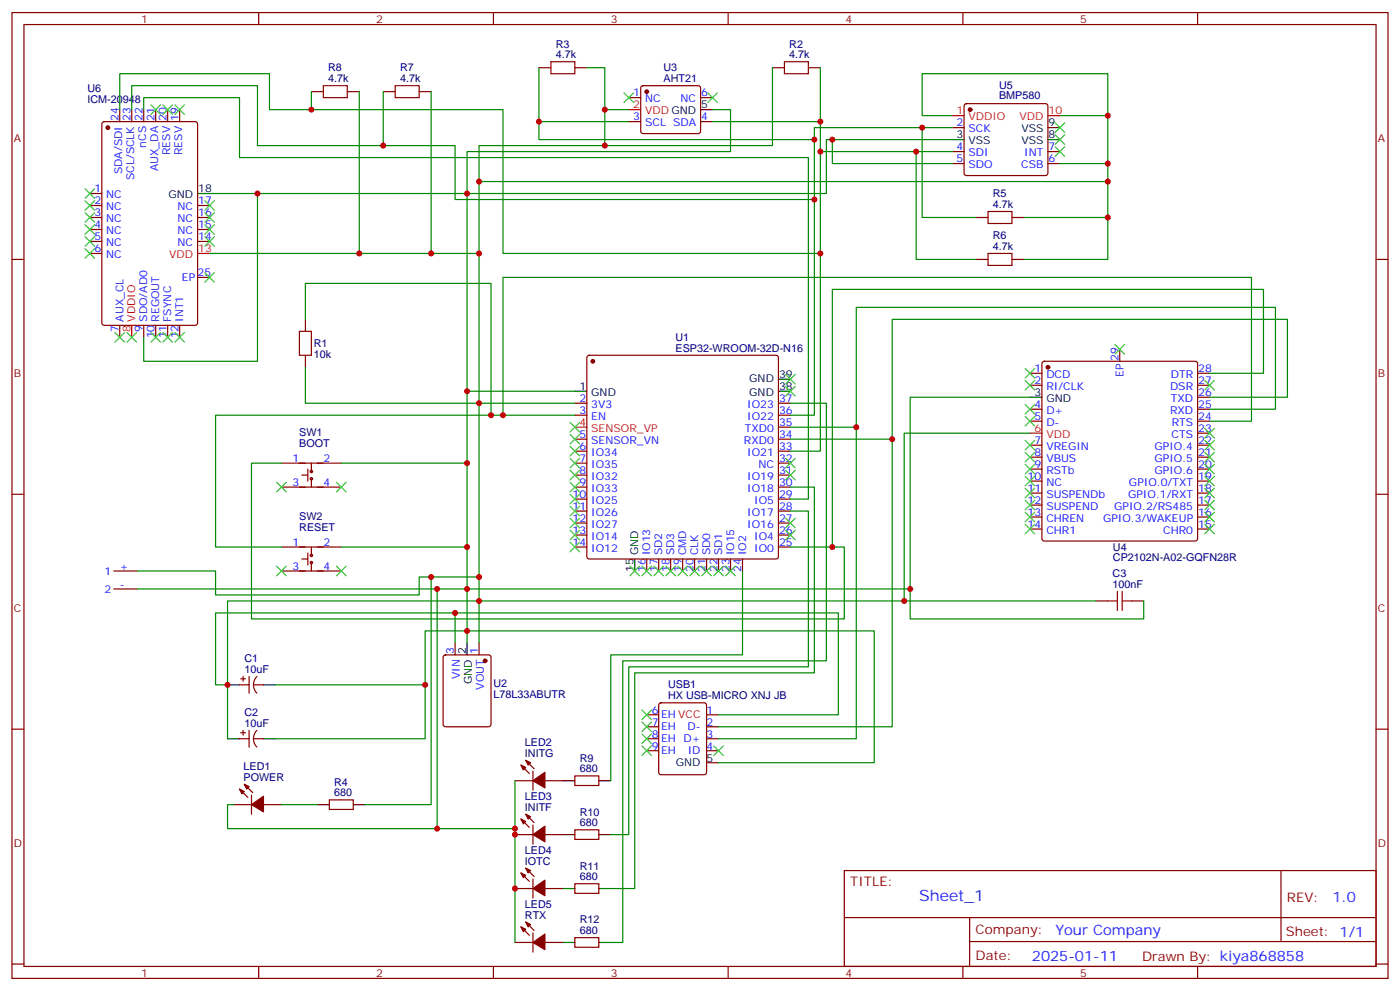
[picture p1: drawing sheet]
<svg xmlns="http://www.w3.org/2000/svg" width="412mm" height="292mm" viewBox="0 0 412 292" stroke-linecap="round" stroke-linejoin="round" font-family="sans-serif">
<g fill="none" stroke="#870000" stroke-width=".35">
<path d="M3.5 3.7h405.4v284.3h-405.4zM7.1 7.2h398.2v277.3h-398.2zM76.2 3.7v3.5M145.3 3.7v3.5M158.7 19.9h3.6M169.3 19.9h3.6M214.5 3.7v3.5M227.5 19.9h3.6M238.1 19.9h3.6M283.6 3.7v3.5M352.8 3.7v3.5M30.2 36l.5-.2h26.8l.7 .4v58.9l-.5 .6-27 .1-.7-.5v-58.8z"/>
<path d="M35.3 32.3v3.5M38.8 32.3v3.5M42.3 32.3v3.5M45.9 32.3v3.5M49.4 32.3v3.5M52.9 32.3v3.5M91.7 27h3.5M102.3 27h3.5M112.9 27h3.5M123.5 27h3.5M185.2 28.8h3.5M185.2 35.8h3.5"/>
<path d="M189 25.4l.4-.2h16.3l.5 .2 .2 .5v12.7l-.3 .5-.4 .2h-16.3l-.5-.2-.2-.5v-12.7zM206.4 28.8h3.5M206.4 35.8h3.5M280.5 37.6h3.5M284.2 30.7l.5-.2h23.3l.5 .2 .2 .5v19.8l-.3 .5-.4 .2h-23.3l-.5-.3-.2-.4v-19.8zM26.5 57h3.5M280.5 44.6h3.5M280.5 48.2h3.5M308.7 44.6h3.5M308.7 48.2h3.5M3.5 76.4h3.6M26.5 64h3.5"/>
<path d="M26.5 60.5h3.5M26.5 67.6h3.5M26.5 71.1h3.5M26.5 74.6h3.5M58.2 64h3.5M58.2 60.5h3.5M58.2 67.6h3.5M58.2 71.1h3.5M287.5 76.4h3.5M287.5 64h3.5M298.1 76.4h3.5M298.1 64h3.5"/>
<path d="M405.3 76.4h3.6M35.3 95.8v3.5M42.3 95.8v3.5M45.9 95.8v3.5M49.4 95.8v3.5M52.9 95.8v3.5M58.2 81.7h3.5M90 94v3.5M90 104.6v3.5M169.3 118.7h3.6M173.1 104.8l.5-.2h55l.5 .2 .2 .5v58.6l-.2 .5-.5 .2h-55l-.5-.3-.2-.4v-58.6zM229.3 118.7h3.5"/>
<path d="M303.4 109.9h3.5M303.4 113.4h3.5M307.2 106.6l.4-.2h44.5l.5 .2 .2 .5v51.5l-.3 .5-.4 .2h-44.5l-.5-.3-.2-.4v-51.5zM329.8 102.8v3.6M352.8 109.9h3.5M352.8 113.4h3.5M352.8 116.9h3.5M82.9 136.3h17.6M88.9 139.9h1.8M90.7 138.1v3.5M91.7 136.3v2.5M169.3 122.2h3.6"/>
<path d="M169.3 129.3h3.6M169.3 132.8h3.6M169.3 136.3h3.6M169.3 139.9h3.6M229.3 122.2h3.5M229.3 125.8h3.5M229.3 129.3h3.5M229.3 132.8h3.5M229.3 136.3h3.5M229.3 139.9h3.5M303.4 120.5h3.5M303.4 124h3.5"/>
<path d="M303.4 131.1h3.5M303.4 134.6h3.5M303.4 138.1h3.5M352.8 120.5h3.5M352.8 124h3.5M352.8 131.1h3.5M352.8 134.6h3.5M352.8 138.1h3.5M352.8 127.5h3.5M3.5 145.5h3.6M82.9 143.4h17.6M91.7 140.9v2.5"/>
<path d="M169.3 143.4h3.6M169.3 146.9h3.6M169.3 150.5h3.6M169.3 154h3.6M169.3 157.5h3.6M229.3 143.4h3.5M229.3 146.9h3.5M229.3 150.5h3.5M229.3 154h3.5M229.3 157.5h3.5M303.4 141.6h3.5M303.4 145.2h3.5"/>
<path d="M303.4 148.7h3.5M303.4 152.2h3.5M303.4 155.8h3.5M352.8 141.6h3.5M352.8 145.2h3.5M352.8 148.7h3.5M352.8 152.2h3.5M352.8 155.8h3.5M405.3 145.5h3.6M33.5 168.1h7.1M33.5 173.4h7.1M82.9 161h17.6"/>
<path d="M82.9 168.1h17.6M88.9 164.6h1.8M90.7 162.8v3.5M91.7 161v2.5M91.7 165.6v2.5M169.3 161h3.6M190.5 164.6v3.5M194 164.6v3.5M197.6 164.6v3.5M201.1 164.6v3.5M204.6 164.6v3.5M208.1 164.6v3.5"/>
<path d="M211.7 164.6v3.5M215.2 164.6v3.5M218.7 164.6v3.5M229.3 161h3.5M322.8 176.9h3.5M333.4 176.9h3.5M70.9 199.8h1.4M71.6 199.1v1.5M73.4 199.1v5M75.7 199.1a3.5 3.5 0 0 0-.1 4.9M130.8 193l.4-.2h12.7l.7 .4v20.1l-.4 .6-13 .1-.6-.5-.1-20zM134.1 189.3v3.5"/>
<path d="M141.1 189.3v3.5M3.5 214.7h3.6M70.6 217.5h2.8M70.6 201.6h2.8M70.9 215.7h1.4M71.6 215v1.4M73.4 215v5M74.8 217.5h2.8M74.8 201.6h2.8M75.7 215a3.5 3.5 0 0 0-.1 4.9M190.5 217.5h3.5M190.5 214h3.5"/>
<path d="M190.5 210.4h3.5M194.3 207.1l.4-.2h12.7l.7 .4v20.1l-.4 .6-13 .1-.6-.5-.1-20zM208.1 217.5h3.6M208.1 214h3.6M208.1 210.4h3.6M405.3 214.7h3.6M68.8 236.9h5.3M70.6 232.3l2.4 2.5M72 230.9l2.4 2.5M74.1 234.1v5.6M77.6 236.9h5.3M97 235.5h7.1v2.8h-7.1z"/>
<path d="M151.7 229.8h5.3M153.5 225.2l2.4 2.5M154.9 223.8l2.4 2.5M154.9 239.7l2.4 2.5M157 227v5.7M160.5 229.8h5.3M169.3 228.4h7.1v2.8h-7.1zM190.5 221h3.5M208.1 221h3.6M208.1 224.5h3.6M151.7 245.7h5.3M153.5 241.1l2.4 2.5"/>
<path d="M153.5 257l2.4 2.5M154.9 255.6l2.4 2.5M157 242.9v5.6M157 258.8v5.6M160.5 245.7h5.3M169.3 244.3h7.1v2.8h-7.1zM248.7 256.3h156.6v28.2h-156.6zM377.3 256.3v20.9M151.7 261.6h5.3M151.7 277.5h5.3M153.5 272.9l2.4 2.4M154.9 271.5l2.4 2.4"/>
<path d="M157 274.6v5.7M160.5 261.6h5.3M160.5 277.5h5.3M169.3 260.2h7.1v2.8h-7.1zM169.3 276h7.1v2.9h-7.1zM248.7 270.1h156.5M285.6 277.2h119.6M285.6 270.1v14.2M3.5 283.8h3.6M76.2 284.5v3.5M145.3 284.5v3.5M214.5 284.5v3.5"/>
<path d="M283.6 284.5v3.5M352.8 284.5v3.5M405.3 283.8h3.6"/>
<circle cx="91.7" cy="138.8" r=".35"/>
<circle cx="91.7" cy="140.9" r=".35"/>
<circle cx="91.7" cy="165.6" r=".35"/>
<circle cx="91.7" cy="163.5" r=".35"/>
</g>
<g fill="none" stroke="#000" stroke-width=".35">
<path d="M206.4 32.3h3.5M308.7 37.6h3.5M58.2 57h3.5M280.5 41.1h3.5M308.7 41.1h3.5M169.3 115.2h3.6M229.3 111.7h3.5M229.3 115.2h3.5M303.4 116.9h3.5M187 164.6v3.5M137.6 189.3v3.5M67 201.6h3.6"/>
<path d="M67 217.5h3.6M77.6 201.6h3.5M77.6 217.5h3.5M93.5 236.9h3.5M104.1 236.9h3.5M165.8 229.8h3.5M176.4 229.8h3.5M165.8 245.7h3.5M176.4 245.7h3.5M165.8 261.6h3.5M165.8 277.5h3.5M176.4 261.6h3.5"/>
<path d="M176.4 277.5h3.5"/>
</g>
<path d="M185.2 32.3h3.5M280.5 34h3.5M308.7 34h3.5M58.2 74.6h3.5M38.8 95.8v3.5M169.3 125.8h3.6M303.4 127.5h3.5" fill="none" stroke="#f00" stroke-width=".35"/>
<g fill="#870000" stroke="#870000" stroke-width=".35">
<path d="M74.1 236.9l3.5-2.5v4.6z"/>
<path d="M72 230.9l1.4 .7-.7 .7z"/>
<path d="M70.6 232.3l1.4 .7-.7 .7z"/>
<path d="M157 229.8l3.5-2.4v4.6z"/>
<path d="M154.9 223.8l1.4 .7-.7 .7z"/>
<path d="M153.5 225.2l1.4 .8-.7 .7z"/>
<path d="M157 245.7l3.5-2.5v4.6z"/>
<path d="M154.9 239.7l1.4 .7-.7 .7z"/>
<path d="M153.5 241.1l1.4 .7-.7 .7z"/>
<path d="M157 261.6l3.5-2.5v4.6z"/>
<path d="M154.9 255.6l1.4 .7-.7 .7z"/>
<path d="M153.5 257l1.4 .7-.7 .7z"/>
<path d="M157 277.5l3.5-2.5v4.6z"/>
<path d="M154.9 271.5l1.4 .7-.7 .7z"/>
<path d="M153.5 272.9l1.4 .7-.7 .7z"/>
<circle cx="174.6" cy="106.4" r=".53"/>
<circle cx="142.9" cy="194.6" r=".53"/>
<circle cx="190.5" cy="27" r=".53"/>
<circle cx="308.7" cy="108.1" r=".53"/>
<circle cx="285.7" cy="32.3" r=".53"/>
<circle cx="31.7" cy="37.6" r=".53"/>
</g>
<g fill="none" stroke="#008700" stroke-width=".35">
<path d="M158.7 19.9v15.9h26.5M172.9 19.9h5.3v12.4M227.5 19.9v23h-49.3M241.7 19.9v15.9M35.3 32.3v-10.6h44.1v10.6h68.8v42.3h93.5M38.8 32.3v-7.1h37v17.7h58.3v15.8h105.8M42.3 32.3v-3.5h28.3v17.6h167.5v100.5h-5.3M91.7 27v5.3M105.8 27v47.6M112.9 27v15.9M127 27v47.6M158.7 35.8v5.3h81.2v81.1h-7.1"/>
<path d="M185.2 32.3h-7v10.6h-37.1v75.8h-51.1v-10.6M209.9 35.8h31.8v97h-8.9M209.9 32.3h5.3v12.3h-77.6v70.6M271.6 37.6v26.4h15.9M280.5 34h-8.9v-12.3h54.7v12.3M280.5 37.6h-40.6v3.5M312.2 34h14.1v19.4h-185.2M75.8 57v49.4h-33.5v-7.1M241.7 44.6h38.8M245.2 41.1v7.1h35.3M269.9 44.6v31.8h17.6M280.5 41.1h-37.1v15.9h-181.7"/>
<path d="M312.2 48.2h14.1M326.3 53.4v10.6h-24.7M61.7 74.6h79.4M326.3 64v12.4h-24.7M90 94v-10.6h54.6v38.8M169.3 115.2h-31.7v74.1M169.3 118.7h-28.2v70.6M232.8 118.7h10.6v75.9h-60v82.9h-3.5M303.4 116.9h-35.3v56.5h-139.3v70.5h-61.8v-7h1.8M356.3 116.9h22.9v-22.9h-116.4v35.3M356.3 109.9h15.9v-24.7h-127v75.8M82.9 136.3h-8.8v45.9h174.6v-21.2h-15.9"/>
<path d="M100.5 136.3h37.1M148.2 122.2v-40.5h220.5v42.3h-12.4M169.3 122.2h-105.8v38.8h19.4M232.8 125.8h19.4v91.7h-40.5M232.8 129.3h30v84.7h-51.1M303.4 127.5h-37.1v49.4h-199.3v40.6M356.3 120.5h19.4v-30h-123.5v35.3M232.8 150.5h5.3v45.8h-52.9v49.4h-5.3M232.8 143.4h7.1v54.7h-52.9v63.5h-7.1M40.6 168.1h22.9v7.1h60v-5.3h3.5M40.6 173.4h88.2M100.5 161h37.1"/>
<path d="M141.1 169.9h-14.1v67h-19.4M218.7 168.1v24.7h-38.8v37M266.3 176.9h56.5M268.1 173.4v8.8h68.8v-5.3M134.1 189.3v-8.9h112.8v30h-35.2M134.1 180.4h-70.6v21.2h3.5M81.1 201.6h44.1v-15.9h132.3v38.8h-45.8M125.2 201.6v15.9h-44.1M82.9 236.9h10.6M151.7 229.8v47.7M128.8 243.9h22.9"/>
</g>
<g fill="none" stroke="#3c3" stroke-width=".35">
<path d="M44.4 30.9l2.9 2.8M47.3 30.9l-2.9 2.8M48 30.9l2.8 2.8M50.8 30.9l-2.8 2.8M51.5 30.9l2.8 2.8M54.3 30.9l-2.8 2.8M183.8 27.3l2.8 2.9M186.6 27.3l-2.8 2.9M208.5 27.3l2.8 2.9M211.3 27.3l-2.8 2.9M310.8 39.7l2.8 2.8M310.8 36.2l2.8 2.8"/>
<path d="M313.6 39.7l-2.8 2.8M313.6 36.2l-2.8 2.8M25 55.6l2.9 2.8M25 59.1l2.9 2.8M27.9 55.6l-2.9 2.8M27.9 59.1l-2.9 2.8M60.3 59.1l2.8 2.8M63.1 59.1l-2.8 2.8M310.8 43.2l2.8 2.8M313.6 43.2l-2.8 2.8M25 62.6l2.9 2.8M25 66.1l2.9 2.9"/>
<path d="M25 69.7l2.9 2.8M25 73.2l2.9 2.8M27.9 62.6l-2.9 2.8M27.9 66.1l-2.9 2.9M27.9 69.7l-2.9 2.8M27.9 73.2l-2.9 2.8M60.3 62.6l2.8 2.8M60.3 66.1l2.8 2.9M60.3 69.7l2.8 2.8M63.1 62.6l-2.8 2.8M63.1 66.1l-2.8 2.9M63.1 69.7l-2.8 2.8"/>
<path d="M33.9 97.9l2.8 2.8M36.7 97.9l-2.8 2.8M37.4 97.9l2.8 2.8M40.2 97.9l-2.8 2.8M44.4 97.9l2.9 2.8M47.3 97.9l-2.9 2.8M48 97.9l2.8 2.8M50.8 97.9l-2.8 2.8M51.5 97.9l2.8 2.8M54.3 97.9l-2.8 2.8M60.3 80.3l2.8 2.8M63.1 80.3l-2.8 2.8"/>
<path d="M231.4 113.8l2.8 2.8M231.4 110.2l2.8 2.9M234.2 113.8l-2.8 2.8M234.2 110.2l-2.8 2.9M302 108.5l2.8 2.8M302 112l2.8 2.8M302 119.1l2.8 2.8M304.8 108.5l-2.8 2.8M304.8 112l-2.8 2.8M304.8 119.1l-2.8 2.8M328.4 101.4l2.9 2.8M331.3 101.4l-2.9 2.8"/>
<path d="M354.9 112l2.8 2.8M357.7 112l-2.8 2.8M167.9 124.4l2.8 2.8M167.9 127.9l2.8 2.8M167.9 131.4l2.8 2.8M167.9 134.9l2.8 2.9M167.9 138.5l2.8 2.8M170.7 124.4l-2.8 2.8M170.7 127.9l-2.8 2.8M170.7 131.4l-2.8 2.8M170.7 134.9l-2.8 2.9M170.7 138.5l-2.8 2.8"/>
<path d="M231.4 138.5l2.8 2.8M231.4 134.9l2.8 2.9M234.2 134.9l-2.8 2.9M234.2 138.5l-2.8 2.8M302 122.6l2.8 2.8M302 129.6l2.8 2.9M302 133.2l2.8 2.8M302 136.7l2.8 2.8M304.8 122.6l-2.8 2.8M304.8 129.6l-2.8 2.9M304.8 133.2l-2.8 2.8M304.8 136.7l-2.8 2.8"/>
<path d="M354.9 126.1l2.8 2.8M354.9 129.6l2.8 2.9M354.9 133.2l2.8 2.8M354.9 136.7l2.8 2.8M357.7 126.1l-2.8 2.8M357.7 129.6l-2.8 2.9M357.7 133.2l-2.8 2.8M357.7 136.7l-2.8 2.8M81.5 142l2.8 2.8M84.3 142l-2.8 2.8M99.1 142l2.9 2.8M102 142l-2.9 2.8"/>
<path d="M167.9 142l2.8 2.8M167.9 145.5l2.8 2.8M167.9 149l2.8 2.9M167.9 152.6l2.8 2.8M167.9 156.1l2.8 2.8M167.9 159.6l2.8 2.9M170.7 142l-2.8 2.8M170.7 145.5l-2.8 2.8M170.7 149l-2.8 2.9M170.7 152.6l-2.8 2.8M170.7 156.1l-2.8 2.8M170.7 159.6l-2.8 2.9"/>
<path d="M231.4 156.1l2.8 2.8M231.4 152.6l2.8 2.8M234.2 156.1l-2.8 2.8M234.2 152.6l-2.8 2.8M302 140.2l2.8 2.9M302 143.8l2.8 2.8M302 147.3l2.8 2.8M302 150.8l2.8 2.8M302 154.3l2.8 2.9M304.8 140.2l-2.8 2.9M304.8 143.8l-2.8 2.8M304.8 147.3l-2.8 2.8"/>
<path d="M304.8 150.8l-2.8 2.8M304.8 154.3l-2.8 2.9M354.9 154.3l2.8 2.9M354.9 150.8l2.8 2.8M354.9 147.3l2.8 2.8M354.9 143.8l2.8 2.8M354.9 140.2l2.8 2.9M357.7 154.3l-2.8 2.9M357.7 150.8l-2.8 2.8M357.7 147.3l-2.8 2.8M357.7 143.8l-2.8 2.8M357.7 140.2l-2.8 2.9"/>
<path d="M81.5 166.7l2.8 2.8M84.3 166.7l-2.8 2.8M99.1 166.7l2.9 2.8M102 166.7l-2.9 2.8M185.6 166.7l2.8 2.8M188.4 166.7l-2.8 2.8M189.1 166.7l2.8 2.8M191.9 166.7l-2.8 2.8M192.6 166.7l2.8 2.8M195.4 166.7l-2.8 2.8M196.1 166.7l2.9 2.8M199 166.7l-2.9 2.8"/>
<path d="M199.7 166.7l2.8 2.8M202.5 166.7l-2.8 2.8M203.2 166.7l2.8 2.8M206 166.7l-2.8 2.8M206.7 166.7l2.8 2.8M209.5 166.7l-2.8 2.8M210.3 166.7l2.8 2.8M213.1 166.7l-2.8 2.8M213.8 166.7l2.8 2.8M216.6 166.7l-2.8 2.8M189.1 219.6l2.8 2.8M189.1 216.1l2.8 2.8"/>
<path d="M189.1 212.5l2.8 2.9M189.1 209l2.8 2.8M191.9 219.6l-2.8 2.8M191.9 216.1l-2.8 2.8M191.9 212.5l-2.8 2.9M191.9 209l-2.8 2.8M210.3 219.6l2.8 2.8M213.1 219.6l-2.8 2.8"/>
</g>
<path d="M162.3 18.2h7v3.5h-7zM231.1 18.2h7v3.5h-7zM95.2 25.2h7.1v3.6h-7.1zM116.4 25.2h7.1v3.6h-7.1zM291 62.3h7.1v3.5h-7.1zM291 74.6h7.1v3.5h-7.1zM88.2 97.5h3.5v7.1h-3.5zM326.3 176.9h2.8M329.1 174.1v5.6M330.6 176.9h2.8M330.6 174.1v5.6" fill="none" stroke="#a10000" stroke-width=".35"/>
<g fill="#c00">
<circle cx="137.6" cy="185.7" r=".88"/>
<circle cx="137.6" cy="161" r=".88"/>
<circle cx="137.6" cy="136.3" r=".88"/>
<circle cx="141.1" cy="118.7" r=".88"/>
<circle cx="144.6" cy="122.2" r=".88"/>
<circle cx="134.1" cy="180.4" r=".88"/>
<circle cx="141.1" cy="176.9" r=".88"/>
<circle cx="67" cy="201.6" r=".88"/>
<circle cx="125.2" cy="201.6" r=".88"/>
<circle cx="137.6" cy="173.4" r=".88"/>
<circle cx="141.1" cy="169.9" r=".88"/>
<circle cx="262.8" cy="129.3" r=".88"/>
<circle cx="252.2" cy="125.8" r=".88"/>
<circle cx="245.2" cy="161" r=".88"/>
<circle cx="148.2" cy="122.2" r=".88"/>
<circle cx="266.3" cy="176.9" r=".88"/>
<circle cx="268.1" cy="173.4" r=".88"/>
<circle cx="137.6" cy="115.2" r=".88"/>
<circle cx="141.1" cy="53.4" r=".88"/>
<circle cx="137.6" cy="57" r=".88"/>
<circle cx="326.3" cy="34" r=".88"/>
<circle cx="239.9" cy="41.1" r=".88"/>
<circle cx="241.7" cy="44.6" r=".88"/>
<circle cx="245.2" cy="41.1" r=".88"/>
<circle cx="326.3" cy="48.2" r=".88"/>
<circle cx="271.6" cy="37.6" r=".88"/>
<circle cx="326.3" cy="53.4" r=".88"/>
<circle cx="326.3" cy="64" r=".88"/>
<circle cx="269.9" cy="44.6" r=".88"/>
<circle cx="127" cy="169.9" r=".88"/>
<circle cx="128.8" cy="173.4" r=".88"/>
<circle cx="141.1" cy="74.6" r=".88"/>
<circle cx="241.7" cy="74.6" r=".88"/>
<circle cx="239.9" cy="58.7" r=".88"/>
<circle cx="75.8" cy="57" r=".88"/>
<circle cx="158.8" cy="35.8" r=".88"/>
<circle cx="178.2" cy="32.3" r=".88"/>
<circle cx="241.7" cy="35.8" r=".88"/>
<circle cx="178.2" cy="42.9" r=".88"/>
<circle cx="91.7" cy="32.3" r=".88"/>
<circle cx="112.9" cy="42.9" r=".88"/>
<circle cx="105.8" cy="74.6" r=".88"/>
<circle cx="127" cy="74.6" r=".88"/>
<circle cx="151.7" cy="245.7" r=".88"/>
<circle cx="151.7" cy="261.6" r=".88"/>
<circle cx="128.8" cy="243.9" r=".88"/>
<circle cx="151.7" cy="243.9" r=".88"/>
</g>
<text font-size="4.6" fill="#00f" x="270.8" y="265.3">Sheet_1</text>
<g font-size="4.2" fill="#00f">
<text x="392.5" y="265.6">1.0</text>
<text x="310.9" y="275.1">Your Company</text>
<text x="304" y="282.9">2025-01-11</text>
</g>
<g font-size="3.9" fill="#800">
<text x="250.5" y="260.9">TITLE:</text>
<text x="379.1" y="265.6">REV:</text>
<text x="287.4" y="275.1">Company:</text>
<text x="378.7" y="275.7">Sheet: 1/1</text>
<text x="287.4" y="282.8">Date:</text>
<text x="336.4" y="282.8">Draw</text>
<text x="346.6" y="282.8">n By: kiya868858</text>
</g>
<g font-size="3.2" fill="#800">
<text x="41.6" y="6.7">1</text>
<text x="110.8" y="6.7">2</text>
<text x="179.9" y="6.7">3</text>
<text x="249.1" y="6.7">4</text>
<text x="318.2" y="6.7">5</text>
<text x="4.1" y="41.8">A</text>
<text x="405.9" y="41.8">A</text>
<text x="4.1" y="110.9">B</text>
<text x="405.9" y="110.9">B</text>
<text x="4.1" y="180.1">C</text>
<text x="405.9" y="180.1">C</text>
<text x="4.1" y="249.2">D</text>
<text x="405.9" y="249.2">D</text>
<text x="41.6" y="287.5">1</text>
<text x="110.8" y="287.5">2</text>
<text x="179.9" y="287.5">3</text>
<text x="249.1" y="287.5">4</text>
<text x="318.2" y="287.5">5</text>
</g>
<g font-size="3.2" fill="#000080">
<text x="163.7" y="17.1">4.7k</text>
<text x="163.7" y="14">R3</text>
<text x="232.5" y="17.1">4.7k</text>
<text x="232.5" y="14">R2</text>
<text x="96.7" y="21">R8</text>
<text x="117.8" y="21">R7</text>
<text x="195.4" y="20.8">U3</text>
<text x="25.8" y="27.2">U6</text>
<text x="96.7" y="24.2">4.7k</text>
<text x="117.8" y="24.2">4.7k</text>
<text x="195.4" y="24.1">AHT21</text>
<text x="294.3" y="29.3">BMP580</text>
<text x="294.3" y="26.1">U5</text>
<text x="25.8" y="30.4">ICM-20948</text>
<text x="292.5" y="58.1">R5</text>
<text x="292.5" y="61.2">4.7k</text>
<text x="292.5" y="70.4">R6</text>
<text x="292.5" y="73.6">4.7k</text>
<text x="199" y="100.4">U1</text>
<text x="92.4" y="105.4">10k</text>
<text x="92.4" y="102.2">R1</text>
<text x="199" y="103.5">ESP32-WROOM-32D-N16</text>
<text x="88.2" y="131.7">BOOT</text>
<text x="88.2" y="128.4">SW1</text>
<text x="88.2" y="153.1">SW2</text>
<text x="88.2" y="156.4">RESET</text>
<text x="327.8" y="165">CP2102N-A02-GQFN28R</text>
<text x="327.8" y="162.1">U4</text>
<text x="327.7" y="173">100nF</text>
<text x="327.7" y="169.9">C3</text>
<text x="72" y="195">C1</text>
<text x="72" y="198.1">10uF</text>
<text x="145.3" y="202.4">U2</text>
<text x="196.8" y="202.7">USB1</text>
<text x="145.3" y="205.6">L78L33ABUTR</text>
<text x="196.8" y="205.8">HX USB-MICRO XNJ JB</text>
<text x="72" y="213.9">10uF</text>
<text x="72" y="210.8">C2</text>
<text x="154.6" y="219.6">LED2</text>
<text x="71.7" y="226.6">LED1</text>
<text x="154.6" y="222.8">INITG</text>
<text x="170.8" y="227.4">680</text>
<text x="170.8" y="224.2">R9</text>
<text x="71.7" y="229.8">POWER</text>
<text x="98.4" y="231.3">R4</text>
<text x="98.4" y="234.4">680</text>
<text x="154.6" y="238.7">INITF</text>
<text x="154.6" y="235.4">LED3</text>
<text x="170.8" y="243.2">680</text>
<text x="170.8" y="240.1">R10</text>
<text x="154.6" y="251.3">LED4</text>
<text x="154.6" y="254.5">IOTC</text>
<text x="170.8" y="256">R11</text>
<text x="170.8" y="259.1">680</text>
<text x="154.6" y="267.2">LED5</text>
<text x="154.6" y="270.4">RTX</text>
<text x="170.8" y="275">680</text>
<text x="170.8" y="271.9">R12</text>
</g>
<g font-size="3.2" fill="#00f">
<text x="186.5" y="28.4">1</text>
<text x="206.6" y="28.4">6</text>
<text x="34.9" y="35.6" transform="rotate(-90 34.9 35.6)">24</text>
<text x="38.5" y="35.6" transform="rotate(-90 38.5 35.6)">23</text>
<text x="42" y="35.6" transform="rotate(-90 42 35.6)">22</text>
<text x="45.5" y="35.6" transform="rotate(-90 45.5 35.6)">21</text>
<text x="49" y="35.6" transform="rotate(-90 49 35.6)">20</text>
<text x="52.6" y="35.6" transform="rotate(-90 52.6 35.6)">19</text>
<text x="186.5" y="35.5">3</text>
<text x="190" y="30.2">NC</text>
<text x="200.5" y="30.2">NC</text>
<text x="206.6" y="35.5">4</text>
<text x="190" y="37.2">SCL SDA</text>
<text x="281.8" y="37.2">2</text>
<text x="285.3" y="39">SCK</text>
<text x="43" y="43.5" transform="rotate(-90 43 43.5)">nCS</text>
<text x="50.1" y="45.7" transform="rotate(-90 50.1 45.7)">RESV</text>
<text x="53.6" y="45.7" transform="rotate(-90 53.6 45.7)">RESV</text>
<text x="281.8" y="44.3">4</text>
<text x="281.8" y="47.8">5</text>
<text x="285.3" y="46">SDI</text>
<text x="301.7" y="46">INT</text>
<text x="308.9" y="47.8">6</text>
<text x="308.9" y="44.3">7</text>
<text x="36" y="51.3" transform="rotate(-90 36 51.3)">SDA/SDI</text>
<text x="39.5" y="53.1" transform="rotate(-90 39.5 53.1)">SCL/SCLK</text>
<text x="46.6" y="50.4" transform="rotate(-90 46.6 50.4)">AUX_DA</text>
<text x="285.3" y="49.6">SDO</text>
<text x="300.8" y="49.6">CSB</text>
<text x="27.8" y="56.6">1</text>
<text x="31.3" y="58.4">NC</text>
<text x="27.8" y="60.1">2</text>
<text x="27.8" y="63.7">3</text>
<text x="31.3" y="61.9">NC</text>
<text x="31.3" y="65.4">NC</text>
<text x="52.3" y="65.4">NC</text>
<text x="52.3" y="61.9">NC</text>
<text x="58.4" y="63.7">16</text>
<text x="58.4" y="60.1">17</text>
<text x="27.8" y="67.2">4</text>
<text x="27.8" y="70.7">5</text>
<text x="31.3" y="69">NC</text>
<text x="52.3" y="69">NC</text>
<text x="58.4" y="70.7">14</text>
<text x="58.4" y="67.2">15</text>
<text x="27.8" y="74.3">6</text>
<text x="31.3" y="72.5">NC</text>
<text x="31.3" y="76">NC</text>
<text x="52.3" y="72.5">NC</text>
<text x="53.6" y="82.7">EP</text>
<text x="58.2" y="81.3">25</text>
<text x="36.3" y="94.7" transform="rotate(-90 36.3 94.7)">AUX_CL</text>
<text x="43.4" y="94.7" transform="rotate(-90 43.4 94.7)">SDO/AD0</text>
<text x="46.9" y="94.7" transform="rotate(-90 46.9 94.7)">REGOUT</text>
<text x="50.4" y="94.7" transform="rotate(-90 50.4 94.7)">FSYNC</text>
<text x="54" y="94.7" transform="rotate(-90 54 94.7)">INT1</text>
<text x="34.9" y="97.6" transform="rotate(-90 34.9 97.6)">7</text>
<text x="42" y="97.6" transform="rotate(-90 42 97.6)">9</text>
<text x="45.5" y="99.6" transform="rotate(-90 45.5 99.6)">10</text>
<text x="49" y="99.6" transform="rotate(-90 49 99.6)">11</text>
<text x="52.6" y="99.6" transform="rotate(-90 52.6 99.6)">12</text>
<text x="329.5" y="106.4" transform="rotate(-90 329.5 106.4)">29</text>
<text x="304.7" y="109.5">1</text>
<text x="304.7" y="113.1">2</text>
<text x="308.2" y="111.3">DCD</text>
<text x="330.9" y="111" transform="rotate(-90 330.9 111)">EP</text>
<text x="344.9" y="111.3">DTR</text>
<text x="353" y="113.1">27</text>
<text x="353" y="109.5">28</text>
<text x="170.7" y="118.4">2</text>
<text x="229.5" y="118.4">37</text>
<text x="308.2" y="114.8">RI/CLK</text>
<text x="344.7" y="114.8">DSR</text>
<text x="344.9" y="118.4">TXD</text>
<text x="353" y="116.6">26</text>
<text x="170.7" y="121.9">3</text>
<text x="174.2" y="123.6">EN</text>
<text x="174.2" y="120.1">3V3</text>
<text x="220.1" y="120.1">IO23</text>
<text x="220.1" y="123.6">IO22</text>
<text x="229.5" y="121.9">36</text>
<text x="229.5" y="125.4">35</text>
<text x="304.7" y="120.1">4</text>
<text x="304.7" y="123.6">5</text>
<text x="308.2" y="121.9">D+</text>
<text x="308.2" y="125.4">D-</text>
<text x="344.6" y="121.9">RXD</text>
<text x="345.1" y="125.4">RTS</text>
<text x="353" y="123.6">24</text>
<text x="353" y="120.1">25</text>
<text x="170.7" y="128.9">5</text>
<text x="174.2" y="130.7">SENSOR_VN</text>
<text x="219.2" y="130.7">RXD0</text>
<text x="219.4" y="127.2">TXD0</text>
<text x="229.5" y="128.9">34</text>
<text x="304.7" y="130.7">7</text>
<text x="345.1" y="128.9">CTS</text>
<text x="353" y="130.7">22</text>
<text x="353" y="127.2">23</text>
<text x="86.2" y="136">1</text>
<text x="95.2" y="136">2</text>
<text x="170.7" y="136">7</text>
<text x="170.7" y="132.5">6</text>
<text x="174.2" y="137.8">IO35</text>
<text x="174.2" y="134.2">IO34</text>
<text x="220.1" y="134.2">IO21</text>
<text x="223.4" y="137.8">NC</text>
<text x="229.5" y="132.5">33</text>
<text x="229.5" y="136">32</text>
<text x="304.7" y="134.2">8</text>
<text x="304.7" y="137.8">9</text>
<text x="308.2" y="132.5">VREGIN</text>
<text x="308.2" y="136">VBUS</text>
<text x="340.1" y="136">GPIO.5</text>
<text x="340.1" y="132.5">GPIO.4</text>
<text x="353" y="137.8">20</text>
<text x="353" y="134.2">21</text>
<text x="86.2" y="143.1">3</text>
<text x="95.2" y="143.1">4</text>
<text x="170.7" y="143.1">9</text>
<text x="170.7" y="139.5">8</text>
<text x="174.2" y="141.3">IO32</text>
<text x="220.1" y="141.3">IO19</text>
<text x="229.5" y="139.5">31</text>
<text x="229.5" y="143.1">30</text>
<text x="302.7" y="141.3">10</text>
<text x="308.2" y="139.5">RSTb</text>
<text x="308.2" y="143.1">NC</text>
<text x="332.6" y="143.1">GPIO.0/TXT</text>
<text x="340.1" y="139.5">GPIO.6</text>
<text x="353" y="141.3">19</text>
<text x="168.7" y="146.6">10</text>
<text x="174.2" y="148.3">IO25</text>
<text x="174.2" y="144.8">IO33</text>
<text x="220.1" y="144.8">IO18</text>
<text x="222.2" y="148.3">IO5</text>
<text x="229.5" y="146.6">29</text>
<text x="302.7" y="144.8">11</text>
<text x="302.7" y="148.3">12</text>
<text x="308.2" y="146.6">SUSPENDb</text>
<text x="332.3" y="146.6">GPIO.1/RXT</text>
<text x="353" y="148.3">17</text>
<text x="353" y="144.8">18</text>
<text x="168.7" y="153.6">12</text>
<text x="168.7" y="150.1">11</text>
<text x="174.2" y="155.4">IO27</text>
<text x="174.2" y="151.9">IO26</text>
<text x="220.1" y="151.9">IO17</text>
<text x="220.1" y="155.4">IO16</text>
<text x="229.5" y="150.1">28</text>
<text x="229.5" y="153.6">27</text>
<text x="302.7" y="151.9">13</text>
<text x="302.7" y="155.4">14</text>
<text x="308.2" y="150.1">SUSPEND</text>
<text x="308.2" y="153.6">CHREN</text>
<text x="324.9" y="153.6">GPIO.3/WAKEUP</text>
<text x="328.2" y="150.1">GPIO.2/RS485</text>
<text x="353" y="155.4">15</text>
<text x="353" y="151.9">16</text>
<text x="86.2" y="160.7">1</text>
<text x="95.2" y="160.7">2</text>
<text x="168.7" y="160.7">14</text>
<text x="168.7" y="157.2">13</text>
<text x="174.2" y="158.9">IO14</text>
<text x="222.2" y="158.9">IO4</text>
<text x="229.5" y="157.2">26</text>
<text x="229.5" y="160.7">25</text>
<text x="308.2" y="157.2">CHR1</text>
<text x="342.6" y="157.2">CHR0</text>
<text x="35.3" y="167.7">+</text>
<text x="86.2" y="167.7">3</text>
<text x="95.2" y="167.7">4</text>
<text x="174.2" y="162.5">IO12</text>
<text x="191.6" y="163.5" transform="rotate(-90 191.6 163.5)">IO13</text>
<text x="195.1" y="163.5" transform="rotate(-90 195.1 163.5)">SD2</text>
<text x="198.6" y="163.5" transform="rotate(-90 198.6 163.5)">SD3</text>
<text x="202.1" y="163.5" transform="rotate(-90 202.1 163.5)">CMD</text>
<text x="205.7" y="163.5" transform="rotate(-90 205.7 163.5)">CLK</text>
<text x="209.2" y="163.5" transform="rotate(-90 209.2 163.5)">SD0</text>
<text x="212.7" y="163.5" transform="rotate(-90 212.7 163.5)">SD1</text>
<text x="216.3" y="163.5" transform="rotate(-90 216.3 163.5)">IO15</text>
<text x="219.8" y="163.5" transform="rotate(-90 219.8 163.5)">IO2</text>
<text x="222.2" y="162.5">IO0</text>
<text x="30.8" y="169.2">1</text>
<text x="35.3" y="173">-</text>
<text x="190.1" y="168.4" transform="rotate(-90 190.1 168.4)">16</text>
<text x="193.7" y="168.4" transform="rotate(-90 193.7 168.4)">17</text>
<text x="197.2" y="168.4" transform="rotate(-90 197.2 168.4)">18</text>
<text x="200.7" y="168.4" transform="rotate(-90 200.7 168.4)">19</text>
<text x="204.3" y="168.4" transform="rotate(-90 204.3 168.4)">20</text>
<text x="207.8" y="168.4" transform="rotate(-90 207.8 168.4)">21</text>
<text x="211.3" y="168.4" transform="rotate(-90 211.3 168.4)">22</text>
<text x="214.8" y="168.4" transform="rotate(-90 214.8 168.4)">23</text>
<text x="218.4" y="168.4" transform="rotate(-90 218.4 168.4)">24</text>
<text x="30.8" y="174.4">2</text>
<text x="133.7" y="192.6" transform="rotate(-90 133.7 192.6)">3</text>
<text x="140.8" y="192.6" transform="rotate(-90 140.8 192.6)">1</text>
<text x="135.5" y="200" transform="rotate(-90 135.5 200)">VIN</text>
<text x="142.5" y="203" transform="rotate(-90 142.5 203)">VOUT</text>
<text x="192" y="213.6">7</text>
<text x="192" y="210.1">6</text>
<text x="194.7" y="215">EH</text>
<text x="194.7" y="211.5">EHVCC</text>
<text x="202.5" y="215">D-</text>
<text x="208.1" y="213.6">2</text>
<text x="208.1" y="210.1">1</text>
<text x="192" y="220.7">9</text>
<text x="192" y="217.1">8</text>
<text x="194.7" y="218.5">EH D+</text>
<text x="208.1" y="220.7">4</text>
<text x="208.1" y="217.1">3</text>
<text x="194.7" y="222.1">EH</text>
<text x="202.6" y="222.1">ID</text>
</g>
<g font-size="3.2" fill="#f00">
<text x="186.5" y="31.9">2</text>
<text x="190" y="33.7">VDDGND</text>
<text x="281.8" y="33.7">1</text>
<text x="285.3" y="35.5">VDDIO</text>
<text x="300.3" y="35.5">VDD</text>
<text x="308.9" y="33.7">10</text>
<text x="49.8" y="76">VDD</text>
<text x="58.4" y="74.3">13</text>
<text x="39.9" y="94.7" transform="rotate(-90 39.9 94.7)">VDDIO</text>
<text x="38.5" y="97.6" transform="rotate(-90 38.5 97.6)">8</text>
<text x="170.7" y="125.4">4</text>
<text x="174.2" y="127.2">SENSOR_VP</text>
<text x="304.7" y="127.2">6</text>
<text x="308.2" y="128.9">VDD</text>
</g>
<g font-size="3.2">
<text x="206.6" y="31.9">5</text>
<text x="281.8" y="40.7">3</text>
<text x="300.9" y="39">VSS</text>
<text x="308.9" y="40.7">8</text>
<text x="308.9" y="37.2">9</text>
<text x="285.3" y="42.5">VSS</text>
<text x="300.9" y="42.5">VSS</text>
<text x="49.6" y="58.4">GND</text>
<text x="58.4" y="56.6">18</text>
<text x="220.7" y="112.4">GND</text>
<text x="229.5" y="111.3">39</text>
<text x="170.7" y="114.8">1</text>
<text x="174.2" y="116.6">GND</text>
<text x="220.7" y="116.6">GND</text>
<text x="229.5" y="114.8">38</text>
<text x="304.7" y="116.6">3</text>
<text x="308.2" y="118.4">GND</text>
<text x="188" y="163.5" transform="rotate(-90 188 163.5)">GND</text>
<text x="186.6" y="168.4" transform="rotate(-90 186.6 168.4)">15</text>
<text x="137.2" y="192.6" transform="rotate(-90 137.2 192.6)">2</text>
<text x="139" y="201.4" transform="rotate(-90 139 201.4)">GND</text>
<text x="199.1" y="225.6">GND</text>
<text x="208.1" y="224.2">5</text>
</g>
</svg>
